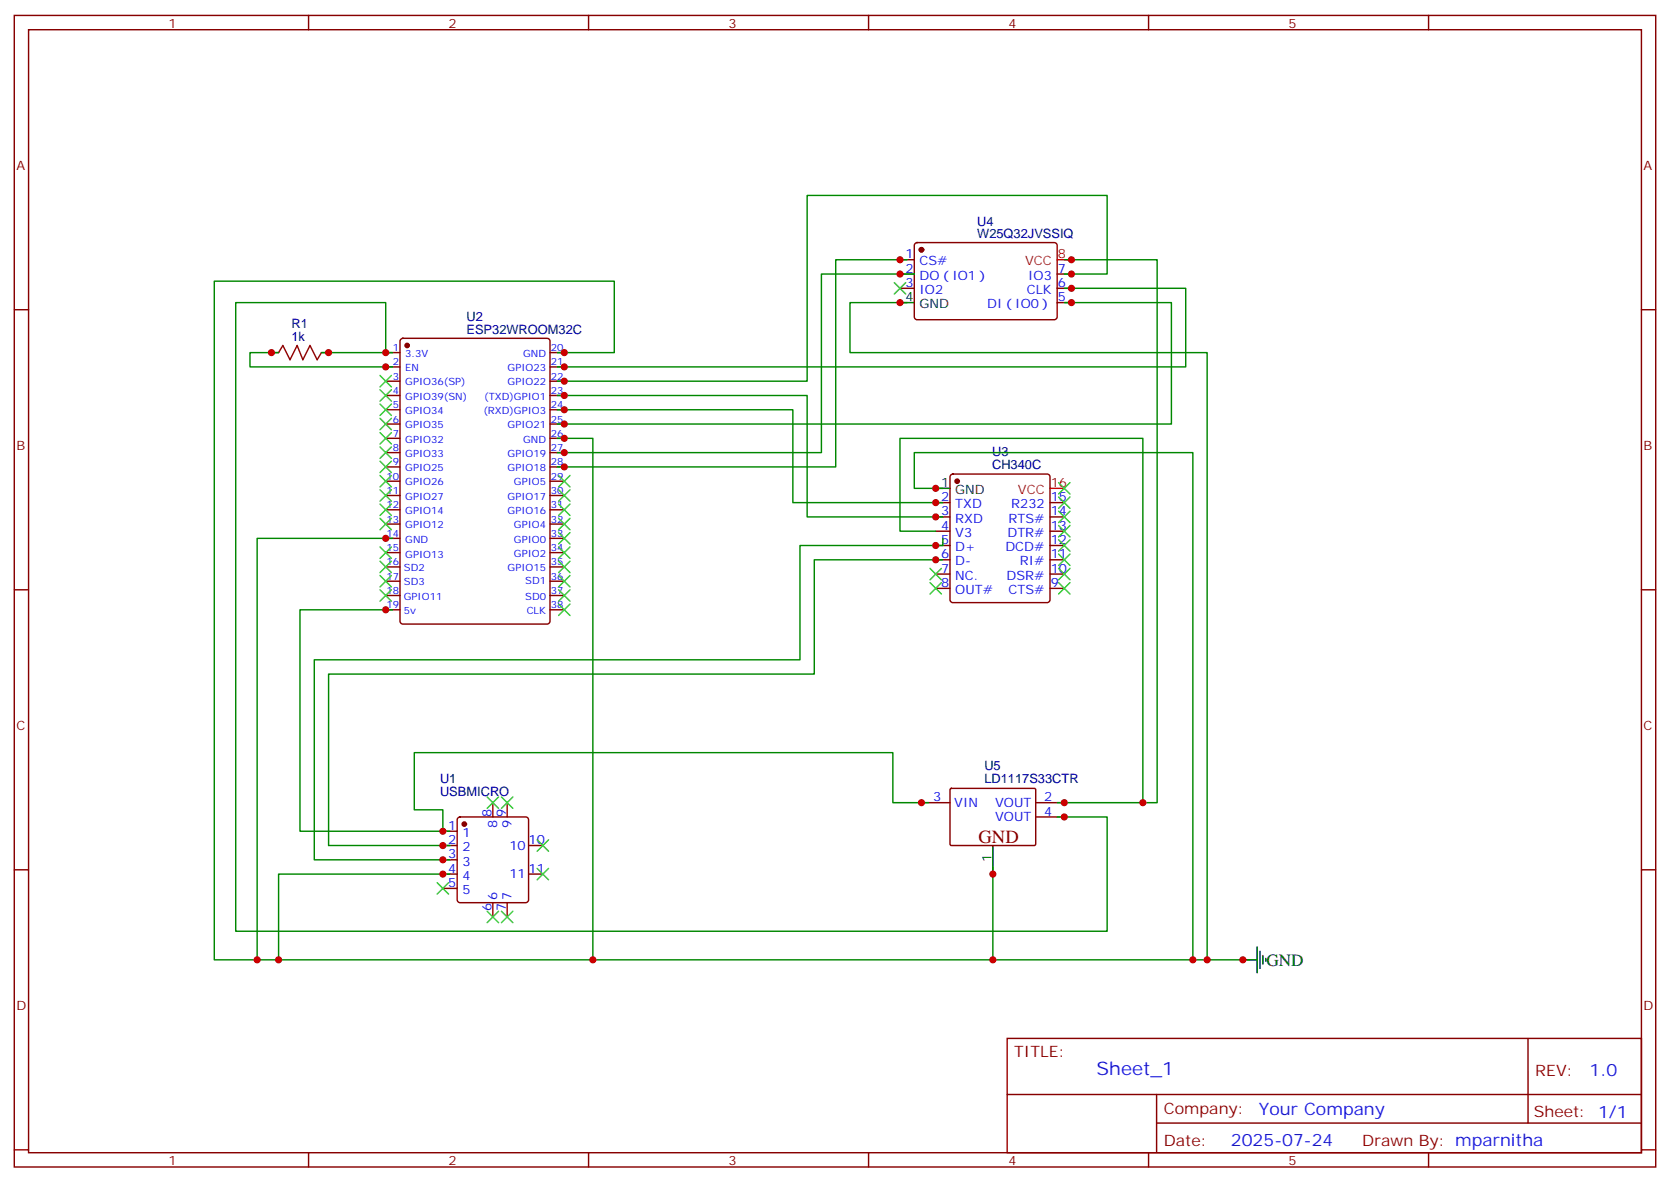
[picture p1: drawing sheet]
<svg xmlns="http://www.w3.org/2000/svg" width="412mm" height="292mm" viewBox="0 0 412 292" stroke-linecap="round" stroke-linejoin="round" font-family="sans-serif">
<g fill="none" stroke="#870000" stroke-width=".35">
<path d="M3.5 3.8h405.4v284.3h-405.4zM7.1 7.3h398.2v277.3h-398.2zM76.2 3.8v3.5M145.3 3.8v3.5M214.5 3.8v3.5M283.6 3.8v3.5M352.8 3.8v3.5M3.5 76.5h3.6M222.2 64.1h3.6M222.2 67.7h3.6M222.2 71.2h3.6M226 60.1l.5-.2h33.8a.71 .71 0 0 1 .8 .7v17.6a.76 .76 0 0 1-.8 .8h-33.8a.76 .76 0 0 1-.7-.8v-17.6z"/>
<path d="M261.1 67.7h3.5M261.1 71.2h3.5M261.1 74.7h3.5M405.3 76.5h3.6M67 87.1h1.8M79.4 87.1h1.7M95.2 87.1h3.6M95.2 90.6h3.6M95.2 94.1h3.6M95.2 97.6h3.6M99 83.7l.5-.2h35.6a.71 .71 0 0 1 .7 .7v69.2a.76 .76 0 0 1-.7 .7h-35.6a.76 .76 0 0 1-.7-.7v-69.2zM135.8 87.1h3.5"/>
<path d="M135.8 90.6h3.5M135.8 94.1h3.5M135.8 97.6h3.5M95.2 101.2h3.6M95.2 104.7h3.6M95.2 108.2h3.6M95.2 111.8h3.6M95.2 115.3h3.6M95.2 118.8h3.6M135.8 101.2h3.5M135.8 104.7h3.5M135.8 108.2h3.5"/>
<path d="M135.8 111.8h3.5M135.8 115.3h3.5M135.8 118.8h3.5M234.8 117.3l.5-.2h23.3a.71 .71 0 0 1 .7 .7v30.3a.76 .76 0 0 1-.7 .7h-23.3a.76 .76 0 0 1-.7-.7v-30.3zM95.2 122.3h3.6M95.2 125.9h3.6M95.2 129.4h3.6M95.2 132.9h3.6M95.2 136.5h3.6M95.2 140h3.6M135.8 122.3h3.5M135.8 125.9h3.5"/>
<path d="M135.8 129.4h3.5M135.8 132.9h3.5M135.8 136.5h3.5M135.8 140h3.5M231.1 124.1h3.5M231.1 127.6h3.5M231.1 131.2h3.5M231.1 134.7h3.5M231.1 138.2h3.5M259.3 124.1h3.5M259.3 127.6h3.5M259.3 131.2h3.5"/>
<path d="M259.3 134.7h3.5M259.3 138.2h3.5M3.5 145.6h3.6M95.2 143.5h3.6M95.2 147h3.6M95.2 150.6h3.6M135.8 143.5h3.5M135.8 147h3.5M135.8 150.6h3.5M231.1 141.7h3.5M231.1 145.3h3.5M259.3 141.7h3.5"/>
<path d="M259.3 145.3h3.5M405.3 145.6h3.6M121.7 198.2v3.5M125.2 198.2v3.5M227.5 198.2h7.1M234.7 194.8l.2-.1h20.7l.2 .3-.1 13.6-.3 .2-20.6-.1-.2-.3zM255.8 198.2h7M3.5 214.8h3.6M109.4 205.2h3.5M109.4 208.8h3.5M109.4 212.3h3.5M109.4 215.8h3.5"/>
<path d="M109.4 219.4h3.5M113.1 201.9l.5-.2h16.2a.71 .71 0 0 1 .7 .7v19.8a.76 .76 0 0 1-.7 .7h-16.2a.76 .76 0 0 1-.7-.7v-19.8zM130.5 208.8h3.6M130.5 215.8h3.6M255.8 201.7h7M405.3 214.8h3.6M121.7 222.9v3.5M125.2 222.9v3.5M248.7 256.4h156.6v28.2h-156.6zM377.3 256.4v20.9M248.7 270.2h156.5M285.6 277.3h119.6"/>
<path d="M285.6 270.2v14.2M3.5 283.9h3.6M76.2 284.6v3.5M145.3 284.6v3.5M214.5 284.6v3.5M283.6 284.6v3.5M352.8 284.6v3.5M405.3 283.9h3.6"/>
</g>
<g fill="#870000" stroke="#870000" stroke-width=".35">
<circle cx="114.7" cy="203.5" r=".53"/>
<circle cx="100.5" cy="85.3" r=".53"/>
<circle cx="236.4" cy="118.8" r=".53"/>
<circle cx="227.5" cy="61.7" r=".53"/>
</g>
<path d="M222.2 74.7h3.6M231.1 120.6h3.5M245.2 208.8v7M306.9 237h3.5M310.4 233.8v6.4M311.1 234.9v4.2M311.9 235.9v2.2M312.6 236.6v.7" fill="none" stroke="#000" stroke-width=".35"/>
<path d="M261.1 64.1h3.5M259.3 120.6h3.5" fill="none" stroke="#f00" stroke-width=".35"/>
<path d="M68.8 87.1l1-1.8 1.8 3.5 1.8-3.5 1.4 3.5 1.8-3.5 1.7 3.5 1.1-1.7" fill="none" stroke="#a10000" stroke-width=".35"/>
<g fill="none" stroke="#008700" stroke-width=".35">
<path d="M224 64.1h-17.6v51.2h-68.8M224 74.7h-14.1v12.4h88.2v149.9M225.8 67.7h-23v44.1h-65.2M262.8 71.2h30v19.4h-155.2M262.8 67.7h10.6v-19.4h-74.1v45.8h-61.7M262.8 74.7h26.5v30h-151.7M262.8 64.1h23v134.1h-24.7M68.8 87.1h-7.1v3.5h35.3M79.4 87.1h17.6M95.2 87.1v-12.4h-37v155.2h215.2v-28.2h-12.3M137.6 97.6h61.7v30h33.5M137.6 87.1h14.1v-17.7h-98.8v167.6h255.8"/>
<path d="M137.6 101.2h58.2v22.9h37M137.6 108.2h8.8v128.8M97 132.9h-33.5v104.1M231.1 131.2h-8.9v-23h60v90M232.8 132.9v1.8h-35.2v28.2h-120v49.4h33.5M232.8 138.2h-31.7v28.2h-120v42.4h30M232.8 120.6h-7v-8.8h68.8v125.2M97 150.6h-22.9v54.6h37M229.3 198.2h-8.8v-12.4h-118.2v14.2h7.1v5.2M111.1 215.8h-42.3v21.2M245.2 214.1v22.9"/>
</g>
<g fill="none" stroke="#3c3" stroke-width=".35">
<path d="M220.8 69.8l2.9 2.8M223.7 69.8l-2.9 2.8M93.8 92.7l2.9 2.8M93.8 96.2l2.9 2.9M93.8 99.8l2.9 2.8M96.7 92.7l-2.9 2.8M96.7 96.2l-2.9 2.9M96.7 99.8l-2.9 2.8M93.8 117.4l2.9 2.8M93.8 113.9l2.9 2.8M93.8 110.3l2.9 2.9M93.8 106.8l2.9 2.8"/>
<path d="M93.8 103.3l2.9 2.8M96.7 117.4l-2.9 2.8M96.7 113.9l-2.9 2.8M96.7 110.3l-2.9 2.9M96.7 106.8l-2.9 2.8M96.7 103.3l-2.9 2.8M137.9 117.4l2.9 2.8M140.8 117.4l-2.9 2.8M261.4 119.2l2.8 2.8M264.2 119.2l-2.8 2.8M93.8 138.6l2.9 2.8M93.8 135l2.9 2.9"/>
<path d="M93.8 128l2.9 2.8M93.8 124.5l2.9 2.8M93.8 120.9l2.9 2.9M96.7 138.6l-2.9 2.8M96.7 135l-2.9 2.9M96.7 128l-2.9 2.8M96.7 124.5l-2.9 2.8M96.7 120.9l-2.9 2.9M137.9 120.9l2.9 2.9M137.9 124.5l2.9 2.8M137.9 128l2.9 2.8M137.9 131.5l2.9 2.8"/>
<path d="M137.9 135l2.9 2.9M137.9 138.6l2.9 2.8M140.8 120.9l-2.9 2.9M140.8 124.5l-2.9 2.8M140.8 128l-2.9 2.8M140.8 131.5l-2.9 2.8M140.8 135l-2.9 2.9M140.8 138.6l-2.9 2.8M261.4 136.8l2.8 2.8M261.4 133.3l2.8 2.8M261.4 129.8l2.8 2.8M261.4 126.2l2.8 2.8"/>
<path d="M261.4 122.7l2.8 2.8M264.2 136.8l-2.8 2.8M264.2 133.3l-2.8 2.8M264.2 129.8l-2.8 2.8M264.2 126.2l-2.8 2.8M264.2 122.7l-2.8 2.8M93.8 145.6l2.9 2.8M93.8 142.1l2.9 2.8M96.7 145.6l-2.9 2.8M96.7 142.1l-2.9 2.8M137.9 142.1l2.9 2.8M137.9 145.6l2.9 2.8"/>
<path d="M137.9 149.2l2.9 2.8M140.8 142.1l-2.9 2.8M140.8 145.6l-2.9 2.8M140.8 149.2l-2.9 2.8M229.7 140.3l2.8 2.9M229.7 143.9l2.8 2.8M232.5 140.3l-2.8 2.9M232.5 143.9l-2.8 2.8M261.4 140.3l2.8 2.9M261.4 143.9l2.8 2.8M264.2 140.3l-2.8 2.9M264.2 143.9l-2.8 2.8"/>
<path d="M120.3 196.8l2.8 2.8M123.1 196.8l-2.8 2.8M123.8 196.8l2.8 2.8M126.6 196.8l-2.8 2.8M107.9 217.9l2.9 2.9M110.8 217.9l-2.9 2.9M132.6 207.4l2.9 2.8M132.6 214.4l2.9 2.8M135.5 207.4l-2.9 2.8M135.5 214.4l-2.9 2.8M120.3 225l2.8 2.8M123.1 225l-2.8 2.8"/>
<path d="M123.8 225l2.8 2.8M126.6 225l-2.8 2.8"/>
</g>
<g fill="#c00">
<circle cx="95.3" cy="87.1" r=".88"/>
<circle cx="67" cy="87.1" r=".88"/>
<circle cx="81.1" cy="87.1" r=".88"/>
<circle cx="95.3" cy="90.6" r=".88"/>
<circle cx="262.8" cy="201.7" r=".88"/>
<circle cx="95.3" cy="150.6" r=".88"/>
<circle cx="139.3" cy="90.6" r=".88"/>
<circle cx="264.6" cy="71.2" r=".88"/>
<circle cx="139.3" cy="94.1" r=".88"/>
<circle cx="264.6" cy="67.7" r=".88"/>
<circle cx="231.1" cy="127.6" r=".88"/>
<circle cx="139.3" cy="97.6" r=".88"/>
<circle cx="231.1" cy="124.1" r=".88"/>
<circle cx="139.3" cy="101.2" r=".88"/>
<circle cx="264.6" cy="74.7" r=".88"/>
<circle cx="139.3" cy="104.7" r=".88"/>
<circle cx="222.3" cy="67.7" r=".88"/>
<circle cx="139.3" cy="111.8" r=".88"/>
<circle cx="222.3" cy="64.1" r=".88"/>
<circle cx="139.3" cy="115.3" r=".88"/>
<circle cx="231.1" cy="134.7" r=".88"/>
<circle cx="109.4" cy="212.3" r=".88"/>
<circle cx="231.1" cy="138.2" r=".88"/>
<circle cx="109.4" cy="208.8" r=".88"/>
<circle cx="109.4" cy="205.2" r=".88"/>
<circle cx="227.5" cy="198.2" r=".88"/>
<circle cx="262.8" cy="198.2" r=".88"/>
<circle cx="264.6" cy="64.1" r=".88"/>
<circle cx="282.2" cy="198.2" r=".88"/>
<circle cx="63.5" cy="237" r=".88"/>
<circle cx="68.8" cy="237" r=".88"/>
<circle cx="146.4" cy="237" r=".88"/>
<circle cx="294.6" cy="237" r=".88"/>
<circle cx="245.2" cy="237" r=".88"/>
<circle cx="139.3" cy="87.1" r=".88"/>
<circle cx="95.3" cy="132.9" r=".88"/>
<circle cx="139.3" cy="108.2" r=".88"/>
<circle cx="298.1" cy="237" r=".88"/>
<circle cx="222.3" cy="74.7" r=".88"/>
<circle cx="231.1" cy="120.6" r=".88"/>
<circle cx="109.4" cy="215.8" r=".88"/>
<circle cx="245.2" cy="215.8" r=".88"/>
<circle cx="306.9" cy="237" r=".88"/>
</g>
<text font-size="4.6" fill="#800" x="241.7" y="208.1">GND</text>
<text font-size="4.6" fill="#00f" x="270.8" y="265.4">Sheet_1</text>
<text font-size="4.2" x="312.7" y="238.4">GND</text>
<g font-size="4.2" fill="#00f">
<text x="392.5" y="265.7">1.0</text>
<text x="310.9" y="275.2">Your Company</text>
<text x="304" y="283">2025-07-24</text>
</g>
<g font-size="3.9" fill="#800">
<text x="250.5" y="261">TITLE:</text>
<text x="379.1" y="265.7">REV:</text>
<text x="287.4" y="275.2">Company:</text>
<text x="378.7" y="275.8">Sheet: 1/1</text>
<text x="287.4" y="282.9">Date:</text>
<text x="336.4" y="282.9">Drawn By: mparnitha</text>
</g>
<g font-size="3.2" fill="#800">
<text x="41.6" y="6.8">1</text>
<text x="110.8" y="6.8">2</text>
<text x="179.9" y="6.8">3</text>
<text x="249.1" y="6.8">4</text>
<text x="318.2" y="6.8">5</text>
<text x="4.1" y="41.9">A</text>
<text x="405.9" y="41.9">A</text>
<text x="4.1" y="111.1">B</text>
<text x="405.9" y="111.1">B</text>
<text x="4.1" y="180.2">C</text>
<text x="405.9" y="180.2">C</text>
<text x="4.1" y="249.3">D</text>
<text x="405.9" y="249.3">D</text>
<text x="41.6" y="287.6">1</text>
<text x="110.8" y="287.6">2</text>
<text x="179.9" y="287.6">3</text>
<text x="249.1" y="287.6">4</text>
<text x="318.2" y="287.6">5</text>
</g>
<g font-size="3.2" fill="#000080">
<text x="241.3" y="58.8">W25Q32JVSSIQ</text>
<text x="241.3" y="55.7">U4</text>
<text x="72" y="81.1">R1</text>
<text x="115.2" y="82.5">ESP32WROOM32C</text>
<text x="115.2" y="79.3">U2</text>
<text x="72" y="84.2">1k</text>
<text x="245" y="112.6">U3</text>
<text x="245" y="115.8">CH340C</text>
<text x="243.1" y="190.2">U5</text>
<text x="108.7" y="196.4">USBMICRO</text>
<text x="108.7" y="193.3">U1</text>
<text x="243.1" y="193.4">LD1117S33CTR</text>
</g>
<g font-size="3.2" fill="#00f">
<text x="223.6" y="63.8">1</text>
<text x="227.1" y="65.5">CS#</text>
<text x="223.6" y="67.3">2</text>
<text x="223.6" y="70.8">3</text>
<text x="227.1" y="69.1">DO（IO1）</text>
<text x="253.9" y="69.1">IO3</text>
<text x="261.2" y="70.8">6</text>
<text x="261.2" y="67.3">7</text>
<text x="227.1" y="72.6">IO2</text>
<text x="243.8" y="76.1">DI（IO0）</text>
<text x="253.6" y="72.6">CLK</text>
<text x="261.2" y="74.4">5</text>
<text x="232.4" y="123.8">2</text>
<text x="235.9" y="125.5">TXD</text>
<text x="249.7" y="125.5">R232</text>
<text x="259.5" y="123.8">15</text>
<text x="232.4" y="127.3">3</text>
<text x="232.4" y="130.8">4</text>
<text x="235.9" y="129">RXD</text>
<text x="249.1" y="129">RTS#</text>
<text x="259.5" y="130.8">13</text>
<text x="259.5" y="127.3">14</text>
<text x="232.4" y="134.3">5</text>
<text x="232.4" y="137.9">6</text>
<text x="235.9" y="132.6">V3</text>
<text x="235.9" y="136.1">D+</text>
<text x="248.3" y="136.1">DCD#</text>
<text x="248.8" y="132.6">DTR#</text>
<text x="259.5" y="137.9">11</text>
<text x="259.5" y="134.3">12</text>
<text x="232.4" y="141.4">7</text>
<text x="235.9" y="139.6">D-</text>
<text x="235.9" y="143.2">NC.</text>
<text x="248.6" y="143.2">DSR#</text>
<text x="251.8" y="139.6">RI#</text>
<text x="259.5" y="141.4">10</text>
<text x="232.4" y="144.9">8</text>
<text x="235.9" y="146.7">OUT#</text>
<text x="249" y="146.7">CTS#</text>
<text x="259.5" y="144.9">9</text>
<text x="230.5" y="197.8">3</text>
<text x="257.9" y="197.8">2</text>
<text x="121.4" y="201.7" transform="rotate(-90 121.4 201.7)">8</text>
<text x="124.9" y="201.7" transform="rotate(-90 124.9 201.7)">9</text>
<text x="235.7" y="199.2">VIN</text>
<text x="245.8" y="199.2">VOUT</text>
<text x="245.8" y="202.8">VOUT</text>
<text x="257.9" y="201.4">4</text>
<text x="110.7" y="204.9">1</text>
<text x="110.7" y="208.4">2</text>
<text x="114.2" y="206.7">1</text>
<text x="122.8" y="204.4" transform="rotate(-90 122.8 204.4)">8</text>
<text x="125.8" y="209.8">10</text>
<text x="126.3" y="204.4" transform="rotate(-90 126.3 204.4)">9</text>
<text x="130.5" y="208.4">10</text>
<text x="110.7" y="211.9">3</text>
<text x="110.7" y="215.5">4</text>
<text x="114.2" y="210.2">2</text>
<text x="114.2" y="213.7">3</text>
<text x="130.5" y="215.5">11</text>
<text x="110.7" y="219">5</text>
<text x="114.2" y="217.2">4</text>
<text x="114.2" y="220.8">5</text>
<text x="125.8" y="216.9">11</text>
<text x="121.4" y="224.9" transform="rotate(-90 121.4 224.9)">6</text>
<text x="122.8" y="222.2" transform="rotate(-90 122.8 222.2)">6</text>
<text x="124.9" y="224.9" transform="rotate(-90 124.9 224.9)">7</text>
<text x="126.3" y="222.2" transform="rotate(-90 126.3 222.2)">7</text>
</g>
<g font-size="3.2" fill="#f00">
<text x="253.1" y="65.5">VCC</text>
<text x="261.2" y="63.8">8</text>
<text x="251.4" y="122">VCC</text>
<text x="259.5" y="120.2">16</text>
</g>
<g font-size="3.2">
<text x="223.6" y="74.4">4</text>
<text x="227.1" y="76.1">GND</text>
<text x="232.4" y="120.2">1</text>
<text x="235.9" y="122">GND</text>
<text x="244.8" y="212.9" transform="rotate(-90 244.8 212.9)">1</text>
</g>
<g font-size="2.5" fill="#00f">
<text x="97" y="86.7">1</text>
<text x="100.1" y="88.1">3.3V</text>
<text x="129.2" y="88.1">GND</text>
<text x="136" y="86.7">20</text>
<text x="97" y="93.8">3</text>
<text x="97" y="90.2">2</text>
<text x="100.1" y="95.2">GPIO36(SP)</text>
<text x="100.1" y="91.7">EN</text>
<text x="125.3" y="91.7">GPIO23</text>
<text x="125.3" y="95.2">GPIO22</text>
<text x="136" y="90.2">21</text>
<text x="136" y="93.8">22</text>
<text x="97" y="100.8">5</text>
<text x="97" y="97.3">4</text>
<text x="100.1" y="98.7">GPIO39(SN)</text>
<text x="119.6" y="98.7">(TXD)GPIO1</text>
<text x="136" y="97.3">23</text>
<text x="136" y="100.8">24</text>
<text x="97" y="107.9">7</text>
<text x="97" y="104.4">6</text>
<text x="100.1" y="105.8">GPIO35</text>
<text x="100.1" y="102.2">GPIO34</text>
<text x="119.4" y="102.2">(RXD)GPIO3</text>
<text x="125.3" y="105.8">GPIO21</text>
<text x="136" y="104.4">25</text>
<text x="136" y="107.9">26</text>
<text x="97" y="111.4">8</text>
<text x="100.1" y="112.8">GPIO33</text>
<text x="100.1" y="109.3">GPIO32</text>
<text x="125.3" y="112.8">GPIO19</text>
<text x="129.2" y="109.3">GND</text>
<text x="136" y="111.4">27</text>
<text x="95.5" y="118.5">10</text>
<text x="97" y="114.9">9</text>
<text x="100.1" y="119.9">GPIO26</text>
<text x="100.1" y="116.3">GPIO25</text>
<text x="125.3" y="116.3">GPIO18</text>
<text x="126.9" y="119.9">GPIO5</text>
<text x="136" y="114.9">28</text>
<text x="136" y="118.5">29</text>
<text x="95.5" y="125.5">12</text>
<text x="95.5" y="122">11</text>
<text x="100.1" y="123.4">GPIO27</text>
<text x="125.3" y="123.4">GPIO17</text>
<text x="136" y="122">30</text>
<text x="136" y="125.5">31</text>
<text x="95.5" y="129">13</text>
<text x="100.1" y="130.5">GPIO12</text>
<text x="100.1" y="126.9">GPIO14</text>
<text x="125.3" y="126.9">GPIO16</text>
<text x="126.9" y="130.5">GPIO4</text>
<text x="136" y="129">32</text>
<text x="95.5" y="136.1">15</text>
<text x="95.5" y="132.6">14</text>
<text x="100.1" y="137.9">GPIO13</text>
<text x="100.1" y="134">GND</text>
<text x="126.9" y="134">GPIO0</text>
<text x="126.9" y="137.5">GPIO2</text>
<text x="136" y="132.6">33</text>
<text x="136" y="136.1">34</text>
<text x="95.5" y="143.2">17</text>
<text x="95.5" y="139.6">16</text>
<text x="99.7" y="141">SD2</text>
<text x="125.3" y="141">GPIO15</text>
<text x="136" y="139.6">35</text>
<text x="136" y="143.2">36</text>
<text x="95.5" y="146.7">18</text>
<text x="99.7" y="148.1">GPIO11</text>
<text x="99.7" y="144.6">SD3</text>
<text x="129.7" y="144.2">SD1</text>
<text x="129.7" y="148.1">SD0</text>
<text x="136" y="146.7">37</text>
<text x="95.5" y="150.2">19</text>
<text x="99.7" y="151.6">5v</text>
<text x="130.1" y="151.6">CLK</text>
<text x="136" y="150.2">38</text>
</g>
</svg>
